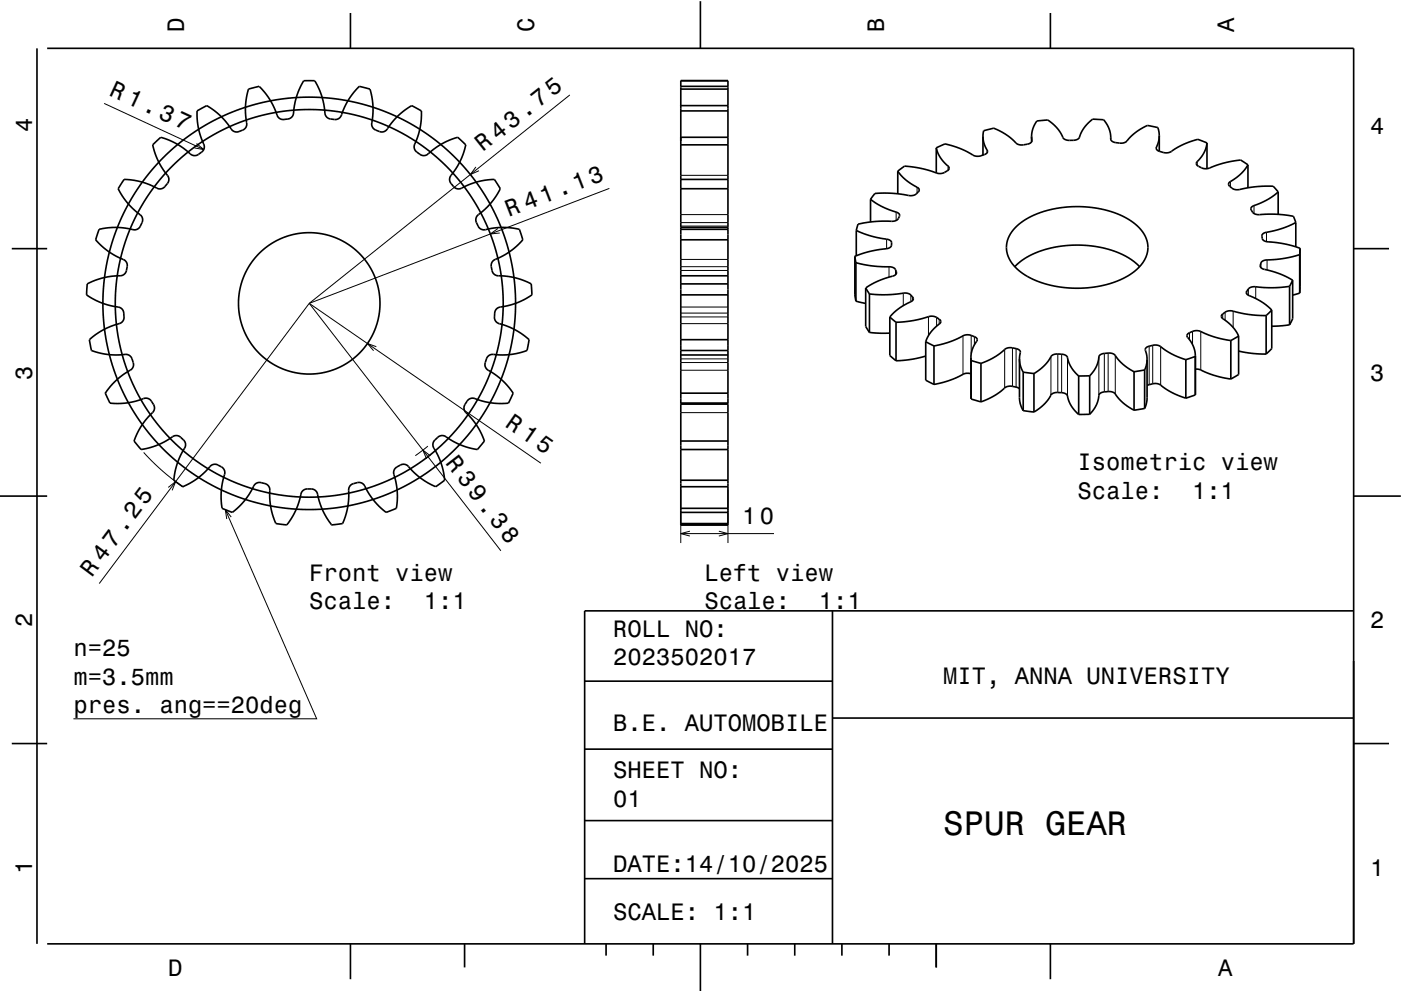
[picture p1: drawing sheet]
<svg xmlns="http://www.w3.org/2000/svg" width="297mm" height="210mm" viewBox="0 0 297 210" stroke-linecap="round" stroke-linejoin="round" font-family="sans-serif">
<g fill="none" stroke="#000" stroke-width=".35">
<path d="M7.8 10.3v190M10 10.3h277v190h-277M74.3 2.8v7.5M144.3 17.1h10v94.3h-10zM144.3 18.3h10M144.3 18.9h10M148.5 .3v10M222.7 2.8v7.5M32.4 30.7l1.7-1.6 3 1.2 2.7 1.8a1.96 1.96 0 0 0 2.2 .7 1.96 1.96 0 0 0 1.3-1.8l-1.2-3.5-.3-3.5v-.5l1.6-.9a.64 .64 0 0 1 1.1 .2l2.1 1.7 1.9 2a1.98 1.98 0 0 0 2 1.5l.3-.1a1.75 1.75 0 0 0 1.4-2.6l-.1-3.2 .6-3.2 2.2-.6 2 2.3 1.5 2.9a1.99 1.99 0 0 0 1.7 1.9l.2-.1a1.75 1.75 0 0 0 2-2.1l.7-3.1 .8-1.9 .7-1.1h2.2l1.4 3 .7 2.9a1.99 1.99 0 0 0 1.1 2.2l.3 .1a1.74 1.74 0 0 0 2.4-1.6l1.4-2.7 2.2-2.7 2.2 .6 .6 3.2v3a1.99 1.99 0 0 0 .5 2.4l.2 .1a1.75 1.75 0 0 0 2.8-.9l2.2-2.4 1.3-1.1 1.4-.8 1.9 1.1-.1 3-.9 3.2a1.98 1.98 0 0 0 0 2.5l.1 .1a1.75 1.75 0 0 0 2.9-.2l2.7-1.8 3-1.2 1.4 1.3a.64 .64 0 0 1 .2 1.1l-1 2.5-1.4 2.4a1.99 1.99 0 0 0-.7 2.4l.2 .2a1.75 1.75 0 0 0 2.8 .6l3.1-1.1 3.2-.4 1.3 1.9-1.8 2.8-2.1 2.1a1.99 1.99 0 0 0-1.2 2.2v.2a1.74 1.74 0 0 0 2.7 1.3l3.2-.3 3.2 .4 .7 2.2-2.3 2.2-2.6 1.5a1.99 1.99 0 0 0-1.8 1.8l.1 .2a1.75 1.75 0 0 0 2.2 1.9l3.2 .5 3 1.2 .2 2.4-2.9 1.5-2.8 .9a1.99 1.99 0 0 0-2.2 1.3v.2a1.75 1.75 0 0 0 1.7 2.4l3 1.3 2.6 1.9-.4 1.8a.64 .64 0 0 1-.8 .7l-2.7 .6-2.7 .1a1.99 1.99 0 0 0-2.4 .7l-.1 .2a1.75 1.75 0 0 0 1.1 2.7l2.5 2 2.1 2.5-1 2.1h-3.2l-3-.6a1.98 1.98 0 0 0-2.5 .1l-.1 .2a1.74 1.74 0 0 0 .3 2.9l2.1 2.8 .8 1.5 .5 1.2-1.5 1.8-3.1-.8-2.7-1.4a1.99 1.99 0 0 0-2.5-.5l-.1 .1a1.74 1.74 0 0 0-.4 2.9l1.3 3 .6 3.2-1.9 1.4-2.9-1.6-2.2-2a1.99 1.99 0 0 0-2.3-1.1l-.2 .1a1.74 1.74 0 0 0-1.1 2.7l.5 3.2-.2 3.3-2.1 .8-2.4-2.2-1.7-2.5a1.98 1.98 0 0 0-1.9-1.6h-.2a1.75 1.75 0 0 0-1.8 2.4l-.3 3.2-1 3.1-2.3 .3-1.6-2.5-1.2-3.1a1.98 1.98 0 0 0-1.4-2.1h-.2a1.74 1.74 0 0 0-2.3 1.9l-1.2 3.3-1 1.7-.7 .8-2.2-.3-1-3.1-.3-3a1.98 1.98 0 0 0-.9-2.4h-.2a1.75 1.75 0 0 0-2.7 1.2l-1.8 2.7-2.3 2.2-2.2-.8-.2-3 .4-3.3a1.98 1.98 0 0 0-.2-2.5l-.2-.1a1.74 1.74 0 0 0-2.9 .6l-2.4 2.1-2.9 1.6-1.4-1.1a.64 .64 0 0 1-.4-1.1l.6-2.6 1.1-2.6a1.98 1.98 0 0 0 .4-2.4l-.1-.2a1.75 1.75 0 0 0-3-.2l-2.8 1.5-3.2 .8-1.2-1.4a.64 .64 0 0 1 0-1.1l1.2-2.5 1.7-2.1a1.99 1.99 0 0 0 1-2.4l-.1-.2a1.74 1.74 0 0 0-2.8-.9l-3.1 .7h-3.3l-1-2.1 2.1-2.5 2.3-1.8a1.99 1.99 0 0 0 1.6-2l-.1-.2a1.75 1.75 0 0 0-2.4-1.6l-3.5-.2-1.7-.3-1.2-.5-.5-2.2 2.5-1.8 2.9-1.4a1.98 1.98 0 0 0 2-1.5v-.2a1.74 1.74 0 0 0-2-2.2l-3.1-.9-2.9-1.5 .2-1.9a.64 .64 0 0 1 .7-.8l2.6-.9 2.7-.5a1.99 1.99 0 0 0 2.3-1v-.2a1.74 1.74 0 0 0-1.4-2.5l-2.6-1.6-2.5-2.3 .7-2.2 3.2-.4 3 .2a1.98 1.98 0 0 0 2.5-.4l.1-.2a1.75 1.75 0 0 0-.7-2.8l-2.3-2.3-1.7-2.8 1.2-1.9 3 .3 3.1 1.1a1.98 1.98 0 0 0 2.5 .2l.1-.2a1.74 1.74 0 0 0 0-2.9l-1.7-3-.7-1.9zM144.3 22.4h10M144.3 23.5h10M144.3 29.1h10"/>
<path d="M144.3 30.7h10M144.3 38.1h10M190.3 36.3l.5-.4a1.89 1.89 0 0 1 2.2-.5l2.9 .5 2.6 .8M190.3 36.3l1.8 1.9 2.2 1.4a.7 .7 0 0 1 .6 .6 .7 .7 0 0 1-.5 .8 2.5 2.5 0 0 1-2.7 .3l-2.5-.3h-2.5a1.48 1.48 0 0 0-1.5 .4l-.6 .9M190.3 36.3v4.8M198.5 31.4l.4 1.1 .5 1 1.6 1.7a.62 .62 0 0 1 .2 .7 .62 .62 0 0 1-.5 .5l-.4 .2a2.15 2.15 0 0 1-1.8 .1M198.5 31.4v5.3M208.4 28.9v-.4a.75 .75 0 0 1 .9-1h.2a1.89 1.89 0 0 1 1.8 0l1.8 .9 1.5 1.2a2.67 2.67 0 0 0 4.2 .4l-.1-1.1M208.4 28.9l.2 1.3 .5 1.3a.79 .79 0 0 1 .2 .9 .79 .79 0 0 1-.8 .5 2.67 2.67 0 0 1-3.1-.5l-1.7-.9-2.2-.7a1.76 1.76 0 0 0-2.1 .2l-.9 .4M208.4 28.9v4M218.7 28.9l.2-1.3 .5-1.3a1.03 1.03 0 0 1 1.3-.7 2.32 2.32 0 0 1 2.8 .9l1.5 2a1.72 1.72 0 0 0 2.3 1.3 1.46 1.46 0 0 0 1.8-1.4l.8-1.4 1.1-1.1a1.39 1.39 0 0 1 1.5-.6h.2a1.49 1.49 0 0 1 1.6 .5l.9 1.7 .3 1.7M218.7 28.9v1.2"/>
<path d="M235.5 29.5h.1M235.5 29.2v.3M235.5 29.2v.2M245.8 28.8l-.4 2a.86 .86 0 0 0-.1 1 .86 .86 0 0 0 .9 .4 2.79 2.79 0 0 0 3.1-.7l1.5-.8 2.1-.8a2.11 2.11 0 0 1 2.4 .2l.6 .2M245.8 28.8l-.1-1a.79 .79 0 0 0-.9-.9 2.71 2.71 0 0 0-3.2 .6l-1.6 1.3a3.9 3.9 0 0 1-2.1 1.6l-1.3-.1a1.2 1.2 0 0 1-1.1-.8M245.8 28.8v3.3M255.9 30.3l-.5 1.9-1.2 1.7a.73 .73 0 0 0-.5 .7 .73 .73 0 0 0 .4 .7 2.87 2.87 0 0 0 3.4-.1l2-.6 2.3-.5a1.8 1.8 0 0 1 1.8 .2l1 .7M255.9 30.3v5.5M264.6 35l-1.3 1.7-1.9 1.5a1.11 1.11 0 0 0-.9 1 2.3 2.3 0 0 0 3.1 .8l2.4-.4 2.4-.1a2.11 2.11 0 0 1 2.6 1.2M264.6 35v4.8M2.5 52.8h7.5M144.3 40h10"/>
<path d="M144.3 48.7h10M144.3 50.9h10M144.3 48.3h10M144.3 58.5h10M181.2 54.4l.3 1.3M181.2 54.4v8.2l.3 1.3M181.5 55.7l3 .7 3.5 .2a1.55 1.55 0 0 1 2.1 1.1 1.07 1.07 0 0 1-1.3 1l-3 1.1-2.3 1.3M181.5 55.7v8.2M181.5 48.9l3 1.1 3.5 .7a1.07 1.07 0 0 1 1 .8M181.5 48.9v5.4M184.6 42.3l2.3 1.5 2.9 1.1a.86 .86 0 0 1 .9 .6 .86 .86 0 0 1-.3 1 3.2 3.2 0 0 1-2.6 .4l-2.5 .1-2.7 .4a.88 .88 0 0 0-.9 1l-.2 .5M184.6 42.3v4.8"/>
<path d="M189 51.5v.2a1.08 1.08 0 0 1-1.4 1.1l-3.3 .6-3.1 1M189 51.5h.1M215.2 56.6l2.2-1.8 3.1-1.5 3.6-.9 4.2-.4 3.7 .3 4.2 1 3.1 1.4 2.3 1.9M215.4 48.2l1.6-1.3 1.8-1.1 2-.8 2.3-.6 2.1-.4 2.5-.2 2.7 .1 2.5 .3 2.1 .5 2.5 .9 1.9 1 1.5 1.1 1.2 1.3 .9 1.5 .3 1.4v1.5l-.7 1.8-1.5 1.9-2 1.4-2.7 1.3-2.7 .8-3.1 .5h-3.7l-3.2-.4-3-.8-2.7-1.2-2-1.3-1.6-1.8-.9-2-.1-1.9 .7-1.8zM271 40.7l-2 1.5-2.5 1.2a1.54 1.54 0 0 0-1.3 .9 1.72 1.72 0 0 0 2.4 1.2h3.2l2.7 .3a1.11 1.11 0 0 1 1.1 1.1l.1 .3M271 40.7v4.8M274.1 59.5l-.7 1.3M274.1 59.5v8.1l-.7 1.3M274.7 47.2l-2.5 1.2-3 .7a1.61 1.61 0 0 0-1.7 .9l.1 .2a1.37 1.37 0 0 0 1.8 1.1l3.3 .5 2.9 .9M274.7 47.2v5.2M275.6 54l-3 .8-3.5 .3a1.44 1.44 0 0 0-1.9 1 1.08 1.08 0 0 0 1.4 1.2l3 .9 2.5 1.3M275.6 54v8.2"/>
<path d="M275.6 52.7v1.3M275.6 52.7v9.5M287 52.8h7.5M144.3 60.2h10M144.3 62.6h10M144.3 72.1h10M144.3 74.4h10M144.3 75.3h10M181.5 63.9l2 .5M183.5 61.1l.8 1.3M183.5 61.1v8.2l.8 1.2M184.3 62.4l2.5 .1h2.5a8.6 8.6 0 0 1 3.5-.1l.4 .3a.72 .72 0 0 1 .4 .8 .72 .72 0 0 1-.7 .6l-2.4 1.4-1.8 1.8"/>
<path d="M184.3 70.5l4.4 .2M184.3 62.4v8.1M188.7 67.3l1.3 1.1M188.7 67.3v8.1l1.3 1.1M190 68.4l2.4-.2 2.4-.4a7.9 7.9 0 0 1 3.4-.6l.9 .5a.66 .66 0 0 1 .4 .7 .66 .66 0 0 1-.6 .5l-1.6 1.7-1 1.9M190 68.4v8.1M196.3 72.5l1.7 .9M196.3 72.5v8.2l1.7 .9M196.3 75.5l-3.1 .8-3.2 .2M198 73.4l2.6-.6 1.9-.7a6.5 6.5 0 0 1 3-1.1l.8 .3a.79 .79 0 0 1 .9 .6 .79 .79 0 0 1-.4 .9l-.7 1.5-.2 1.5M198 73.4v8.2M205.9 75.8v.7"/>
<path d="M205.9 79.3a3.9 3.9 0 0 0-3 .8l-2.1 .8-2.8 .7M205.9 75.8v8.9M205.9 76.5l2.1 .6M205.9 76.5v8.2M208 77.1v8.2M216.1 76.2l.1-.9a.88 .88 0 0 0 0-1 .88 .88 0 0 0-.8-.4 2.6 2.6 0 0 0-3.2 1l-1.8 1.2-2.4 1M216.1 76.2l.2 1.3 .6 1.5M216.1 76.2l.1 8.4 .2 1.3 .5 1.2M216.9 79l2.3 .3M216.9 79v8.1M219.2 79.3l1.7-1.3 1.3-1.4a2.11 2.11 0 0 1 2.3-1.5h.5a1.3 1.3 0 0 1 1.5 1.5l.8 1.6 1.4 1.6M219.2 79.3v8.1"/>
<path d="M228.7 79.8v8.1M231 79.7l-2.3 .1M231 79.7v8.2M240.4 78.9l-1.8-1.2-1.6-1.5a2.48 2.48 0 0 0-4-.6l-.5 2.1-1.5 2M240.4 78.9v8.1M242.7 78.5l-2.3 .4M242.7 78.5v8.2M243.2 76.2l-.3-1.7a.72 .72 0 0 1 0-.7 .72 .72 0 0 1 .7-.3 2.72 2.72 0 0 1 3.4 .7l2.1 1.2 2.3 .9M243.2 76.2l-.2 1.3-.3 1M243.2 76.2v8.5l-.5 2M251.4 76.3v8.2M253.4 75.5l-2 .8"/>
<path d="M253.4 78.3l1 .1 3.5 1.4 3.1 .6M253.4 75.5v8.3M261 72.3l-2.9-.6-2.5-.9a2.78 2.78 0 0 0-3.9 .3v.4l.7 .9 .7 1.3 .3 1.8M261 72.3v8.1M262.6 71.3l-1.6 1M262.6 71.3v8.2l-1.6 .9M262.6 74.5l2.9 .5 2.9 .1M268.4 67l-2.7-.2-3.3-.5a2.62 2.62 0 0 0-3.3 .4 .72 .72 0 0 0 .5 1.1l1.9 1.7 1.1 1.8M268.4 67v8.1M269.6 65.8l-1.2 1.2M269.6 65.8v8.2l-1.2 1.1M273.4 60.8l-3.4 .2-3.3-.1a1.72 1.72 0 0 0-2.4 1.3l.3 .4 3.2 1.6 1.8 1.6"/>
<path d="M273.4 68.9l-3.8 .3M273.4 60.8v8.1M275.6 62.2l-1.5 .4M144.3 83.4h10M144.3 85.5h10M144.3 93.6h10M144.3 95.4h10M144.3 85.6h10M205.9 84.7l2.1 .6M216.1 82.5a2.81 2.81 0 0 0-3.9 .5l-2 1.3-2.2 1M216.9 87.1l2.3 .3M219.2 87.4l1.9-1.3 1.1-1.3a2.11 2.11 0 0 1 2.3-1.5h.5a1.3 1.3 0 0 1 1.5 1.4l.8 1.7 1.4 1.5"/>
<path d="M231 87.9h-2.3M240.4 87l-1.8-1.1-1.6-1.5a2.48 2.48 0 0 0-4-.6l-.5 2.1-1.5 2M242.7 86.7l-2.3 .3M243.2 81.8a2.91 2.91 0 0 1 3.8 .6l2.1 1.2 2.3 .9M253.4 83.8l-2 .7M253.4 83.7v.1M0 105.3h10M144.3 101.9h10M144.3 103.3h10M144.3 107.9h10M144.3 108.7h10M144.3 111.1h10"/>
<path d="M287 105.3h10M176.5 129.6v70.7M287 129.6h-163v70.7M2.5 157.8h7.5M124 144.5h52.5M124 158.9h52.5M176.5 152.3h110.5M287 157.8h7.5M124 174.1h52.5M124 186.4h52.5M74.3 200.3v7.5M98.5 200.3v5"/>
<path d="M128.5 200.3v2.5M138.5 200.3v2.5M148.5 200.3v10M158.5 200.3v2.5M168.5 200.3v2.5M178.5 200.3v2.5M188.5 200.3v2.5M198.5 200.3v5M222.7 200.3v7.5"/>
<circle cx="65.6" cy="64.4" r="43.7"/>
<circle cx="65.6" cy="64.4" r="41.1"/>
<circle cx="65.6" cy="64.4" r="15"/>
</g>
<g fill="none" stroke="#000" stroke-width=".21">
<path d="M22.1 21.9l21.1 9.8M41.7 30.4l1.5 1.3-2-.3M100.9 35.4l-1.2 1.6 1.9-.8M120.8 20.1l-55.2 44.3M129.2 40l-63.6 24.4M144.3 37.2h10M194.4 39.7v1.3M201 35.2v.9M209.3 31.9v.5M218.8 29.8v.1M235.5 29.5h.1M245.2 31.2v.4"/>
<path d="M253.8 34.3v.8M260.9 38.5v1.2M105.6 48.5l-1.6 1.1 2-.2M144.3 45.5h10M144.3 47.2h10M144.3 48h10M144.3 55h10M144.3 56.6h10M144.3 57.4h10M188 50.7v2.1M188.5 56.6v2.2M189.9 57.2v1.1"/>
<path d="M190 45v1.8M190 57.7v.3M265.9 43.6v1.7M267.2 56.3v.2M267.3 55.8v1M268.5 49.3v2M268.6 55.1v2.2M65.6 64.4l-44.6 59.4M65.6 64.4l40.6 52.5M65.6 64.4l49.1 33.9M79.8 73.6l-1.9-.7 1.3 1.5M144.3 65.1h10"/>
<path d="M144.3 66.4h10M144.3 67.2h10M144.3 68.7h10M144.3 76.1h10M144.3 76.9h10M144.3 78.5h10M191.5 62.2v2.6M193.1 62.6v1.4M193.5 63v.8M196.8 67.2v4M198.6 67.4v1.8M199.1 67.7v1.1"/>
<path d="M204.2 71.3v8.1M205.9 71.2v3.9M206.6 71.4v1.8M213 74.1v8.2M214.7 73.8v8.2M215.4 74v8.1M222.8 75.7v8.1M224.3 75.1v8.2M225.1 75.1v8.2M226.3 75.9v8.1M233 75.7v8.2M234.1 75v8.1"/>
<path d="M234.9 74.9v8.2M236.5 75.4v8.2M243.6 73.5v8.1M244.4 73.3v8.1M246.1 73.5v8.2M252.2 70.6v1.5M252.8 70.3v2.8M254.6 70.3v8.2M259.2 66.6v1M259.7 66.2v1.7M261.5 66v3.5M264.4 61.7v.7"/>
<path d="M264.7 61.3v1.3M266.2 60.8v2.5M30.5 96l4.1 4 4.3 3.3M90.7 94.7l-2.7 2M91.3 96.7l-1.6-1.2 .7 1.8M144.3 85.8h10M144.3 87.5h10M35.7 103.4l1.5-1.2-.7 1.8M47.8 108.1l19.3 44.4h-51.5M49 109.7l-1.2-1.6 .3 2M144.3 103.9v11.3M144.3 113.2h19.8"/>
<path d="M146.3 112.7l-2 .5 2 .5M152.4 112.7l1.9 .5-1.9 .5M154.3 103.9v11.3"/>
</g>
<text font-size="7.2" x="200" y="177.2">SPUR GEAR</text>
<text font-size="5.1" x="22.9" y="20.1" transform="rotate(25 22.9 20.1)">R 1.37</text>
<g font-size="5">
<text x="39" y="6.8" transform="rotate(-90 39 6.8)">D</text>
<text x="113.2" y="6.8" transform="rotate(-90 113.2 6.8)">C</text>
<text x="187.4" y="6.8" transform="rotate(-90 187.4 6.8)">B</text>
<text x="261.6" y="6.8" transform="rotate(-90 261.6 6.8)">A</text>
<text x="6.8" y="28" transform="rotate(-90 6.8 28)">4</text>
<text x="290.5" y="28.3">4</text>
<text x="102.4" y="32.3" transform="rotate(-38 102.4 32.3)">R 43.75</text>
<text x="107.9" y="46" transform="rotate(-21 107.9 46)">R 41.13</text>
<text x="6.8" y="80.5" transform="rotate(-90 6.8 80.5)">3</text>
<text x="290.5" y="80.8">3</text>
<text x="106.9" y="90.5" transform="rotate(35 106.9 90.5)">R 15</text>
<text x="94.3" y="98.2" transform="rotate(52 94.3 98.2)">R 39.38</text>
<text x="228.4" y="99.8">Isometric view</text>
<text x="228.4" y="105.8">Scale:</text>
<text x="252.7" y="105.8">1:1</text>
<text x="157.3" y="111.2">10</text>
<text x="19.4" y="122.6" transform="rotate(-53 19.4 122.6)">R 47.25</text>
<text x="65.6" y="123.2">Front view</text>
<text x="149.3" y="123.2">Left view</text>
<text x="65.6" y="129.3">Scale:</text>
<text x="89.9" y="129.3">1:1</text>
<text x="149.3" y="129.3">Scale:</text>
<text x="173.6" y="129.3">1:1</text>
<text x="6.8" y="133" transform="rotate(-90 6.8 133)">2</text>
<text x="130" y="135.1">ROLL NO:</text>
<text x="290.5" y="133.3">2</text>
<text x="15.6" y="139.2">n=25</text>
<text x="130" y="141.2">2023502017</text>
<text x="15.6" y="145.3">m=3.5mm</text>
<text x="200" y="145.1">MIT, ANNA UNIVERSITY</text>
<text x="15.6" y="151.3">pres. ang==20deg</text>
<text x="130" y="155.1">B.E. AUTOMOBILE</text>
<text x="130" y="165.1">SHEET NO:</text>
<text x="130" y="171.2">01</text>
<text x="6.8" y="185.5" transform="rotate(-90 6.8 185.5)">1</text>
<text x="130" y="185.1">DATE:14/10/2025</text>
<text x="290.5" y="185.8">1</text>
<text x="130" y="195.1">SCALE: 1:1</text>
<text x="35.7" y="207.1">D</text>
<text x="258.3" y="207.1">A</text>
</g>
</svg>
